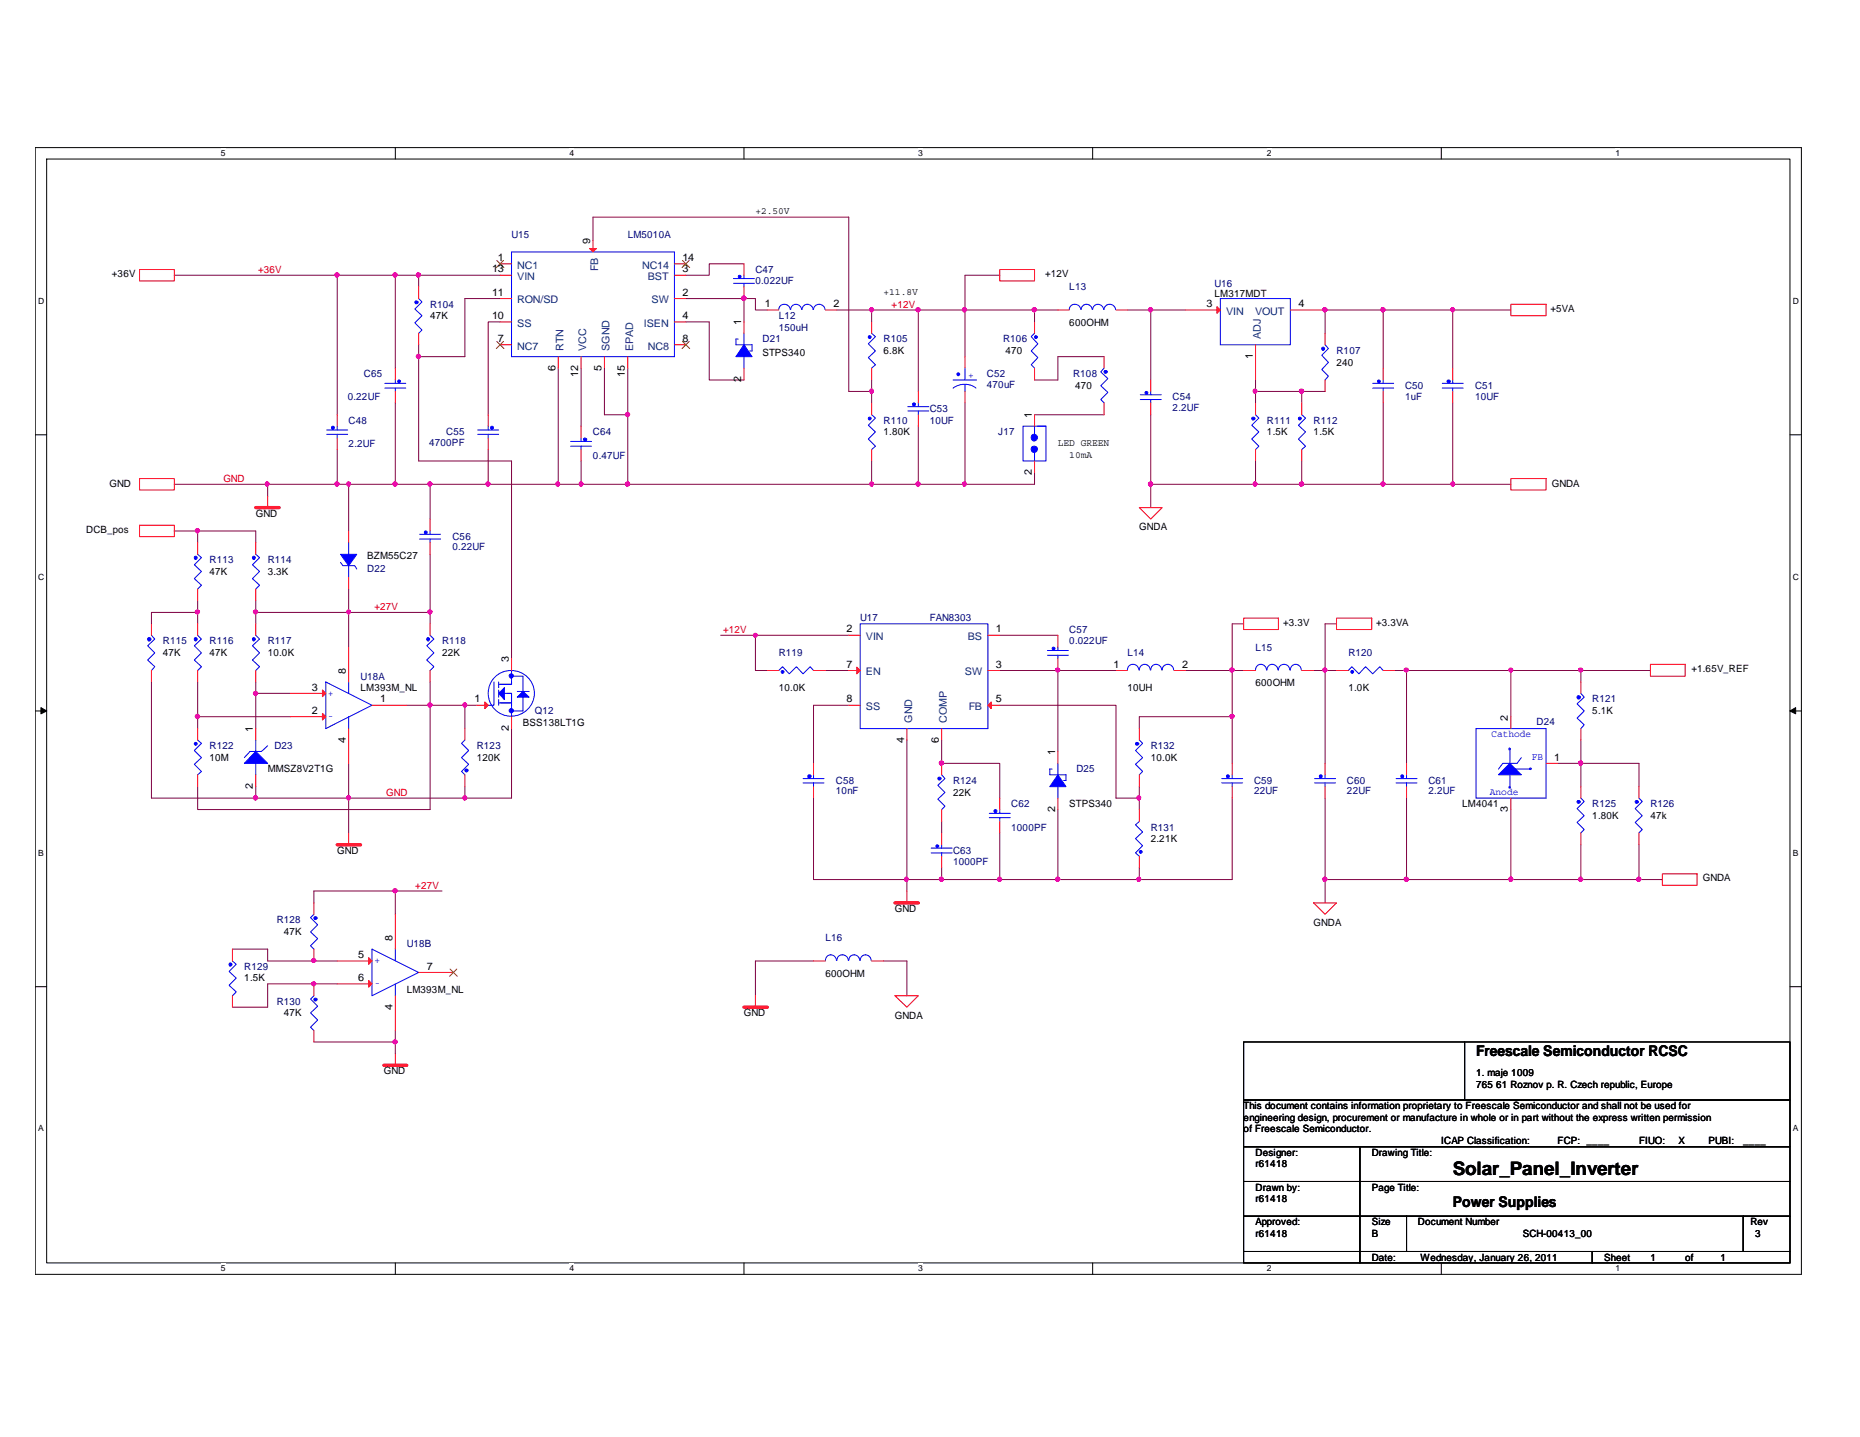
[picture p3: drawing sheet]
<svg xmlns="http://www.w3.org/2000/svg" width="279mm" height="216mm" viewBox="0 0 279 216" stroke-linecap="round" stroke-linejoin="round" font-family="sans-serif">
<path d="M5.3 22.2h265.3v169.3h-265.3zM7 23.9h261.9v165.8h-261.9z" fill="none" stroke="#000" stroke-width=".15"/>
<g fill="#fff">
<path d="M33.2 22.3h.6v1.4h-.6z"/>
<path d="M33.2 189.9h.6v1.3h-.6z"/>
</g>
<path d="M59.4 22.2v1.7M59.4 189.7v1.8" fill="none" stroke="#000" stroke-width=".15"/>
<g fill="#fff">
<path d="M85.6 22.3h.6v1.4h-.6z"/>
<path d="M85.6 189.9h.6v1.3h-.6z"/>
</g>
<path d="M111.8 22.2v1.7M111.8 189.7v1.8" fill="none" stroke="#000" stroke-width=".15"/>
<g fill="#fff">
<path d="M137.9 22.3h.7v1.4h-.7z"/>
<path d="M137.9 189.9h.7v1.3h-.7z"/>
</g>
<path d="M164.1 22.2v1.7M164.1 189.7v1.8" fill="none" stroke="#000" stroke-width=".15"/>
<g fill="#fff">
<path d="M190.3 22.3h.7v1.4h-.7z"/>
<path d="M190.3 189.9h.7v1.3h-.7z"/>
</g>
<path d="M216.5 22.2v1.7M216.5 189.7v1.8" fill="none" stroke="#000" stroke-width=".15"/>
<g fill="#fff">
<path d="M242.7 22.3h.6v1.4h-.6z"/>
<path d="M242.7 189.9h.6v1.3h-.6z"/>
<path d="M5.7 44.6h.9v1.3h-.9z"/>
<path d="M269.3 44.6h.9v1.3h-.9z"/>
<path d="M5.7 86h.9v1.4h-.9z"/>
<path d="M269.3 86h.9v1.4h-.9z"/>
</g>
<path d="M5.3 65.3h1.7M268.9 65.3h1.7" fill="none" stroke="#000" stroke-width=".15"/>
<g fill="#fff">
<path d="M5.7 127.5h.8v1.4h-.8z"/>
<path d="M269.3 127.5h.8v1.4h-.8z"/>
</g>
<path d="M5.3 106.8h1.7M268.9 106.8h1.7" fill="none" stroke="#000" stroke-width=".15"/>
<path d="M6.2 106.3l.8 .5-.8 .4zM268.9 106.8l.8-.5v.9z" fill="#000" stroke="#000" stroke-width=".15"/>
<g fill="#fff">
<path d="M5.7 168.9h.8v1.4h-.8z"/>
<path d="M269.3 168.9h.8v1.4h-.8z"/>
</g>
<g fill="none" stroke="#000" stroke-width=".15">
<path d="M5.3 148.2h1.7M186.8 156.5h82.1v8.8h-82.1zM220 156.5v8.8M268.9 148.2h1.7M186.8 165.3h82.1v7h-82.1zM186.8 172.3h17.5v5.2h-17.5zM186.8 177.5h17.5v5.2h-17.5zM204.3 172.3h64.6v5.2h-64.6zM204.3 177.5h64.6v5.2h-64.6zM186.8 182.7h17.5v5.3h-17.5zM186.8 188h17.5v1.7h-17.5zM204.3 188h34.9v1.7h-34.9z"/>
<path d="M204.3 182.7h7v5.3h-7zM211.3 182.7h50.6v5.3h-50.6zM239.2 188h29.7v1.7h-29.7zM261.9 182.7h7v5.3h-7z"/>
</g>
<g fill="none" stroke="#800040" stroke-width=".15">
<path d="M89.1 36.1v-3.5h38.4v26.2h3.4M111.8 39.6h-5.3v1.8h-3.5M26.2 41.4h24.5M50.7 41.4h8.7M50.7 41.4v20.9M59.4 41.4h3.5M59.4 41.4v13.9M62.9 51.8v1.8M62.9 41.4v1.7M62.9 41.4h12.2M62.9 53.6v15.7h13.9v29.6M75.1 44.9h-5.3v8.7h-6.9"/>
<path d="M75.1 48.4h-1.8v13.9M83.9 55.3v17.5M87.3 55.3v8.7M90.8 55.3v7h3.5M94.3 55.3v7M103 48.4h3.5v8.7h5.3M103 44.9h8.8M111.8 44.9v3.5M111.8 44.9h1.7v1.7h1.8M125.7 46.6h5.2M130.9 57.1v1.7M130.9 58.8v1.7"/>
<path d="M130.9 46.6h7v12.2M130.9 46.6v1.8M137.9 46.6h7.1M145 46.6h10.4v1.8M145 46.6v7M150.2 41.4h-5.2v5.2M155.4 46.6h3.5M165.8 53.6h-6.9v3.5h-3.5M169.4 46.6h3.5M172.9 46.6h5.2M172.9 46.6v10.5M188.6 58.8v1.7"/>
<path d="M188.6 57.1v1.7M188.6 58.8h6.9v1.7M195.5 58.8h3.5M207.8 46.6h-8.8v3.5M207.8 46.6h10.4v8.7M207.8 46.6v8.7M218.2 46.6h8.8M26.2 72.8h14M26.2 79.8h3.5M29.7 79.8h8.7v1.7M29.7 79.8v1.7M40.2 72.8h10.5"/>
<path d="M40.2 72.8v1.8M50.7 72.8h1.7M50.7 67.5v5.3M52.4 72.8v7M52.4 72.8h7M59.4 72.8h5.2v5.2M59.4 60.5v12.3M64.6 72.8h8.7M73.3 72.8h10.6M73.3 67.5v5.3M83.9 72.8h3.4M87.3 69.3v3.5"/>
<path d="M87.3 72.8h7M94.3 62.3v10.5M94.3 72.8h36.6M130.9 69.3v3.5M130.9 72.8h7M137.9 72.8h7.1M137.9 64v8.8M145 60.5v12.3M155.4 62.3h10.4M155.4 71v1.8h-10.4M172.9 72.8h15.7M172.9 72.8v3.5"/>
<path d="M172.9 62.3v10.5M188.6 69.3v3.5M188.6 72.8h6.9M195.5 72.8h12.3M195.5 69.3v3.5M207.8 60.5v12.3M207.8 72.8h10.4M218.2 60.5v12.3M218.2 72.8h8.8M29.7 92h-7v1.7M29.7 90.2v1.8M29.7 92v1.7"/>
<path d="M38.4 92h14M38.4 92v1.7M38.4 90.2v1.8M52.4 92v5.2M52.4 88.5v3.5M52.4 92h12.2M64.6 92v1.7M64.6 83.3v8.7M108.3 95.4h5.2M113.5 95.4v5.3h1.8M113.5 95.4h14M150.2 95.4h8.7"/>
<path d="M186.8 93.7h-1.7v7M200.8 93.7h-1.8v7M22.7 102.5v17.4h15.7M29.7 102.5v5.2M29.7 107.7v1.8M29.7 107.7h13.9M38.4 104.2h5.2M38.4 119.9h14M38.4 118.2v1.7M38.4 102.5v1.7M38.4 104.2v5.3M52.4 114.7v5.2"/>
<path d="M52.4 119.9v5.2M52.4 119.9h17.4M61.1 106h3.5M64.6 106h5.2M64.6 106v15.6h-34.9v-3.4M64.6 102.5v3.5M69.8 106v3.5M69.8 118.2v1.7M69.8 106h1.8M76.8 109.5v10.4h-7M122.2 119.9v12.2h14M124 100.7h3.5"/>
<path d="M127.5 106h-5.3v8.7M136.2 111.2v20.9M141.5 111.2v3.5h8.7v5.2M150.2 100.7h8.7M150.2 106h17.4v13.9h3.5M158.9 100.7h8.7M158.9 100.7v12.2M171.1 119.9v1.7M171.1 118.2v1.7M178.1 100.7h7M185.1 107.7h-14v1.8M185.1 100.7v7"/>
<path d="M185.1 100.7h1.7M185.1 107.7v7M185.1 119.9v12.2h-14M197.3 100.7h1.7M199 100.7h1.8M199 119.9v12.2M199 100.7v14M209.5 100.7h1.8M211.3 100.7h15.7M211.3 100.7v14M211.3 119.9v12.2M227 100.7v7"/>
<path d="M227 100.7h10.5M234 114.7h3.5M237.5 111.2v3.5M237.5 100.7h10.4M237.5 114.7v3.5M237.5 100.7v1.8M237.5 114.7h8.7v3.5M59.4 133.9v3.5M59.4 133.9h-12.3v1.8M59.4 133.9h7M136.2 132.1v1.8M136.2 132.1h5.3"/>
<path d="M141.5 132.1h8.7M141.5 123.4v1.7M141.5 130.4v1.7M150.2 125.1v7M150.2 132.1h8.7M158.9 121.6v10.5M158.9 132.1h12.2M171.1 130.4v1.7M199 132.1h12.3M199 132.1v3.6M211.3 132.1h15.7M227 121.6v10.5"/>
<path d="M227 132.1h10.5M237.5 126.9v5.2M237.5 132.1h8.7M246.2 126.9v5.2M246.2 132.1h3.5M34.9 142.6h5.3v1.8h10.5M47.1 156.5h12.3M50.7 147.8h-10.5v3.5h-5.3M59.4 154.8v1.7M59.4 156.5v1.8M122.2 144.4h-8.7v5.2M132.7 144.4h3.5v5.2"/>
</g>
<g fill="#f0f" stroke="#f0f" stroke-width=".15">
<circle cx="69.8" cy="105.9" r=".31"/>
<circle cx="59.3" cy="133.8" r=".32"/>
<circle cx="59.4" cy="156.5" r=".31"/>
<circle cx="226.9" cy="132.1" r=".31"/>
<circle cx="211.2" cy="132.1" r=".32"/>
<circle cx="185.1" cy="100.7" r=".31"/>
<circle cx="50.6" cy="72.7" r=".32"/>
<circle cx="171.1" cy="119.9" r=".31"/>
<circle cx="69.8" cy="119.9" r=".31"/>
<circle cx="158.9" cy="132.1" r=".32"/>
<circle cx="38.4" cy="104.2" r=".31"/>
<circle cx="47.1" cy="144.3" r=".31"/>
<circle cx="130.9" cy="46.5" r=".31"/>
<circle cx="52.4" cy="119.9" r=".31"/>
<circle cx="38.4" cy="119.9" r=".32"/>
<circle cx="47.1" cy="147.8" r=".31"/>
<circle cx="172.8" cy="46.5" r=".32"/>
<circle cx="130.9" cy="72.7" r=".31"/>
<circle cx="130.9" cy="58.8" r=".31"/>
<circle cx="144.9" cy="46.5" r=".31"/>
<circle cx="237.4" cy="114.6" r=".32"/>
<circle cx="237.4" cy="100.7" r=".31"/>
<circle cx="237.4" cy="132.1" r=".32"/>
<circle cx="52.4" cy="91.9" r=".3"/>
<circle cx="38.4" cy="91.9" r=".31"/>
<circle cx="113.5" cy="95.4" r=".3"/>
<circle cx="136.1" cy="132.1" r=".31"/>
<circle cx="226.9" cy="100.7" r=".3"/>
<circle cx="211.3" cy="100.7" r=".31"/>
<circle cx="29.7" cy="107.6" r=".32"/>
<circle cx="52.4" cy="72.7" r=".31"/>
<circle cx="40.1" cy="72.7" r=".31"/>
<circle cx="64.6" cy="72.7" r=".32"/>
<circle cx="158.9" cy="100.7" r=".31"/>
<circle cx="207.7" cy="72.7" r=".32"/>
<circle cx="195.5" cy="72.7" r=".32"/>
<circle cx="137.9" cy="72.7" r=".32"/>
<circle cx="207.7" cy="46.5" r=".32"/>
<circle cx="199" cy="46.5" r=".32"/>
<circle cx="64.6" cy="91.9" r=".31"/>
<circle cx="141.4" cy="114.6" r=".32"/>
<circle cx="150.1" cy="132.1" r=".32"/>
<circle cx="141.4" cy="132.1" r=".32"/>
<circle cx="64.6" cy="105.9" r=".32"/>
<circle cx="111.7" cy="44.8" r=".32"/>
<circle cx="195.5" cy="58.8" r=".32"/>
<circle cx="246.2" cy="132.1" r=".32"/>
<circle cx="62.9" cy="41.3" r=".32"/>
<circle cx="188.5" cy="58.8" r=".31"/>
<circle cx="172.8" cy="72.7" r=".32"/>
<circle cx="62.9" cy="53.5" r=".32"/>
<circle cx="188.5" cy="72.7" r=".31"/>
<circle cx="137.9" cy="46.5" r=".32"/>
<circle cx="155.4" cy="46.5" r=".32"/>
<circle cx="144.9" cy="72.7" r=".31"/>
<circle cx="185.1" cy="107.6" r=".32"/>
<circle cx="171.1" cy="132.1" r=".31"/>
<circle cx="218.2" cy="46.5" r=".31"/>
<circle cx="199" cy="100.7" r=".31"/>
<circle cx="87.3" cy="72.7" r=".31"/>
<circle cx="218.2" cy="72.7" r=".31"/>
<circle cx="83.8" cy="72.7" r=".31"/>
<circle cx="59.3" cy="41.3" r=".32"/>
<circle cx="50.6" cy="41.3" r=".32"/>
<circle cx="94.3" cy="72.7" r=".32"/>
<circle cx="59.3" cy="72.7" r=".32"/>
<circle cx="29.7" cy="91.9" r=".31"/>
<circle cx="199" cy="132.1" r=".32"/>
<circle cx="73.3" cy="72.7" r=".32"/>
<circle cx="29.7" cy="79.7" r=".32"/>
<circle cx="94.3" cy="62.3" r=".32"/>
</g>
<g fill="none" stroke="#f00" stroke-width=".15">
<path d="M75.1 39.6h1.7M89.1 36.1v1.7M101.3 39.6h1.7M111.8 39.6v1.8M21 40.5h5.2v1.7h-5.2zM59.4 55.3v1.8M59.4 58.8v1.7M62.9 43.1v1.8M62.9 50.1v1.7M75.1 51.8h1.7M75.1 48.4h1.7M75.1 44.9h1.7"/>
<path d="M75.1 41.4h1.7M83.9 53.6v1.7M87.3 53.6v1.7M90.8 53.6v1.7M94.3 53.6v1.7M101.3 44.9h1.7M101.3 41.4h1.7M101.3 48.4h1.7M101.3 51.8h1.7M111.8 55.3v1.8M111.8 48.4v1.7M111.8 43.1v1.8"/>
<path d="M115.3 46.6h1.7M124 46.6h1.7M130.9 48.4v1.7M130.9 55.3v1.8M137.9 58.8v1.7M145 53.6v1.7M145 58.8v1.7M150.2 40.5h5.2v1.7h-5.2zM155.4 48.4v1.7M155.4 55.3v1.8M158.9 46.6h1.7M165.8 53.6v1.7"/>
<path d="M167.6 46.6h1.8M172.9 57.1v1.7M178.1 46.6h5.2M188.6 51.8v5.3M193.8 46.6h5.2M199 50.1v1.7M199 57.1v1.7M207.8 55.3v1.8M207.8 58.8v1.7M218.2 55.3v1.8M218.2 58.8v1.7M227 45.7h5.2v1.7h-5.2z"/>
<path d="M21 71.9h5.2v1.7h-5.2zM21 78.9h5.2v1.7h-5.2zM40.2 74.6v1.7M50.7 62.3v1.7M50.7 65.8v1.7M52.4 79.8v1.7M64.6 78v1.8M73.3 62.3v1.7M73.3 65.8v1.7M87.3 64v1.8M87.3 67.5v1.8M130.9 60.5v1.8"/>
<path d="M130.9 67.5v1.8M137.9 62.3v1.7M155.4 62.3v1.7M155.4 69.3v1.7M165.8 60.5v1.8M171.1 76.3h3.5l-1.7 1.7zM172.9 60.5v1.8M188.6 60.5v1.8M188.6 67.5v1.8M195.5 60.5v1.8M195.5 67.5v1.8M227 71.9h5.2v1.7h-5.2z"/>
<path d="M22.7 93.7v1.7M29.7 93.7v1.7M29.7 81.5v1.8M29.7 88.5v1.7M38.4 81.5v1.8M38.4 88.5v1.7M38.4 93.7v1.7M52.4 97.2v5.3M52.4 86.7v1.8M64.6 93.7v1.7M64.6 81.5v1.8M76.8 99v1.7"/>
<path d="M127.5 95.4h1.7M148.4 95.4h1.8M158.9 95.4v1.8M158.9 99v1.7M186.8 92.9h5.2v1.7h-5.2zM200.8 92.9h5.3v1.7h-5.3zM247.9 99.8h5.2v1.8h-5.2zM22.7 100.7v1.8M29.7 100.7v1.8M29.7 109.5v1.7M29.7 116.4v1.8M38.4 100.7v1.8"/>
<path d="M38.4 116.4v1.8M38.4 109.5v1.7M43.6 104.2h5.3M43.6 107.7h5.3M52.4 109.5v5.2M55.9 106h5.2M64.6 100.7v1.8M69.8 116.4v1.8M69.8 109.5v1.7M71.6 106h1.7M76.8 107.7v1.8M115.3 100.7h1.7"/>
<path d="M122.2 114.7v1.7M122.2 118.2v1.7M122.2 100.7h1.8M127.5 106h1.7M127.5 100.7h1.7M136.2 109.5v1.7M141.5 114.7v1.7M141.5 109.5v1.7M148.4 100.7h1.8M148.4 106h1.8M150.2 119.9v1.7M158.9 119.9v1.7"/>
<path d="M158.9 112.9v1.8M167.6 100.7h1.8M171.1 109.5v1.7M171.1 116.4v1.8M176.4 100.7h1.7M185.1 114.7v1.7M185.1 118.2v1.7M186.8 100.7h1.8M195.5 100.7h1.8M199 114.7v1.7M199 118.2v1.7M200.8 100.7h1.8"/>
<path d="M207.8 100.7h1.7M211.3 114.7v1.7M211.3 118.2v1.7M227 107.7v1.8M227 119.9v1.7M232.2 114.7h1.8M237.5 118.2v1.7M237.5 102.5v1.7M237.5 109.5v1.7M246.2 118.2v1.7M47.1 135.7v1.7M52.4 125.1v1.8"/>
<path d="M59.4 137.4v5.2M136.2 133.9v1.8M141.5 125.1v1.8M141.5 128.6v1.8M141.5 121.6v1.8M150.2 123.4v1.7M171.1 128.6v1.8M171.1 121.6v1.8M197.3 135.7h3.5l-1.8 1.7zM237.5 125.1v1.8M246.2 125.1v1.8M249.7 131.3h5.2v1.7h-5.2z"/>
<path d="M34.9 142.6v1.8M34.9 149.6v1.7M47.1 142.6v1.8M47.1 147.8v1.8M47.1 154.8v1.7M50.7 144.4h5.2M50.7 147.8h5.2M59.4 158.3v1.8M59.4 149.6v5.2M62.9 146.1h5.2M113.5 149.6v1.7M122.2 144.4h1.8"/>
<path d="M130.9 144.4h1.8M134.4 149.6h3.5l-1.7 1.7z"/>
</g>
<path d="M38.4 76.3h3.5M50.7 126.9h3.5M134.4 135.7h3.5M111.8 151.3h3.5M57.7 160.1h3.4" fill="none" stroke="#f00" stroke-width=".5"/>
<g fill="none" stroke="#00f" stroke-width=".15">
<path d="M76.8 37.8h24.5v15.8h-24.5zM57.8 58.3h3.2M57.8 57.6h3.2M59.4 58.3v.5M59.4 57.1v.5M62.9 44.9l.5 .5-1.1 1 1.1 1-1.1 1.1 1.1 1.1-.5 .5M110.2 42.6h3.1M110.2 41.9h3.1M110.9 50.9h-.4v.9h2.5v.9h-.4M111.8 53.6v1.7M111.8 50.1v1.7M111.8 42.6v.5"/>
<path d="M111.8 41.4v.5M117 46.5a.86 .86 0 0 1 .8-.8 .86 .86 0 0 1 .9 .8M118.8 46.5a.82 .82 0 0 1 .8-.8 .82 .82 0 0 1 .8 .8M120.5 46.5a.82 .82 0 0 1 .8-.8 .82 .82 0 0 1 .8 .8M122.2 46.5a.86 .86 0 0 1 .9-.8 .86 .86 0 0 1 .8 .8M130.9 50.1l.6 .5-1.1 1.1 1.1 1-1.1 1 1.1 1.1-.6 .5M143.2 57.1h3.5M143.2 58.3a2.86 2.86 0 0 1 3.4 0M145 57.7v1.1M145 55.3v1.8M155.4 50.1l-.5 .5 1 1.1-1 1 1 1-1 1.1 .5 .5M160.6 46.5a.86 .86 0 0 1 .9-.8 .86 .86 0 0 1 .8 .8"/>
<path d="M162.4 46.5a.82 .82 0 0 1 .8-.8 .82 .82 0 0 1 .9 .8M164.1 46.5a.82 .82 0 0 1 .9-.8 .82 .82 0 0 1 .8 .8M165.8 55.3l-.5 .6 1.1 1-1.1 1.1 1.1 1-1.1 1 .5 .5M165.8 46.5a.86 .86 0 0 1 .9-.8 .86 .86 0 0 1 .9 .8M171.3 59.3h3.1M172.9 58.8v.5M183.3 44.9h10.5v6.9h-10.5zM199 51.8l.5 .6-1 1 1 1-1 1.1 1 1-.5 .6M206.2 58.3h3.2M206.2 57.6h3.2M207.8 58.3v.5M207.8 57.1v.5"/>
<path d="M216.6 58.3h3.2M216.6 57.6h3.2M218.2 58.3v.5M218.2 57.1v.5M49.1 65.3h3.1M49.1 64.6h3.1M50.7 65.3v.5M50.7 64v.6M64.6 79.8v.5M71.8 65.3h3.1M71.8 64.6h3.1M73.3 65.3v.5"/>
<path d="M73.3 64v.6M85.7 67h3.2M85.7 66.3h3.2M87.3 67v.5M87.3 65.8v.5M130.9 62.3l.6 .5-1.1 1.1 1.1 1-1.1 1.1 1.1 1-.6 .5M136.4 61.7h3.1M136.4 61.1h3.1M137.9 60.5v.6M137.9 61.7v.6M153.7 64h3.4v5.3h-3.4zM155.4 64v1.8"/>
<path d="M155.4 67.5v1.8M155.9 64h1.2M171.3 60h3.1M172.9 60v.5M188.6 62.3l.5 .5-1.1 1.1 1.1 1-1.1 1.1 1.1 1-.5 .5M195.5 62.3l.6 .5-1.1 1.1 1.1 1-1.1 1.1 1.1 1-.6 .5M22.7 95.4l.6 .6-1.1 1 1.1 1.1-1.1 1.1 1.1 1-.6 .5M29.7 95.4l.6 .6-1.1 1 1.1 1.1-1.1 1.1 1.1 1-.6 .5M29.7 83.3l.6 .5-1.1 1.1 1.1 1-1.1 1 1.1 1-.6 .6M38.4 83.3l.6 .5-1.1 1.1 1.1 1-1.1 1 1.1 1-.6 .6M38.4 95.4l.6 .6-1.1 1 1.1 1.1-1.1 1.1 1.1 1-.6 .5M51.2 84.5l.3 .5h1.8l.3 .5"/>
<path d="M52.4 81.5v1.8M52.4 85v1.7M63 81h3.2M63 80.3h3.2M64.6 95.4l.6 .6-1.1 1 1.1 1.1-1.1 1.1 1.1 1-.6 .5M64.6 81v.5M129.2 93.7h19.2v15.8h-19.2zM157.3 98.4h3.2M157.3 97.7h3.2M158.9 98.4v.6M158.9 97.2v.5M29.7 111.2l.6 .5-1.1 1.1 1.1 1-1.1 1 1.1 1.1-.6 .5"/>
<path d="M38.4 114.7v1.7M38.4 111.2v1.7M40.2 112l-.9 .9h-1.7l-.9 .9M48.9 102.5l7 3.5-7 3.5zM52.4 102.5v1.7M52.4 107.7v1.8M69.8 111.2l-.5 .5 1.1 1.1-1.1 1 1.1 1-1.1 1.1 .5 .5M74.2 102.5v3.5h-.9M74.9 105.1v.9M74.9 105.6h1.9M74.9 103.7v1M74.9 102.5v.8"/>
<path d="M75.1 105.6h1.6M75.8 104.2h1v3.5M76.1 104.2h.7v1.8M76.8 101.6h1.8v2.3M76.8 102.5v.3h-1.7M76.8 100.7v2.1h-1.9M77.7 103.9h1.8M78.6 104.7v2.1h-1.8M117 100.7l.6-.5 1 1 1-1 1 1 1.1-1 .5 .5M120.6 117.6h3.2M120.6 117h3.2M122.2 117.6v.6"/>
<path d="M122.2 116.4v.6M141.5 116.4l.5 .6-1.1 1 1.1 1.1-1.1 1 1.1 1-.5 .5M158 115.5h-.3v.9h2.4v.9h-.3M158.9 118.2v1.7M158.9 114.7v1.7M171.1 100.7a.86 .86 0 0 0-.9-.9 .86 .86 0 0 0-.8 .9M171.1 111.2l.5 .5-1 1.1 1 1-1 1 1 1.1-.5 .5M172.8 100.7a.82 .82 0 0 0-.8-.9 .82 .82 0 0 0-.9 .9M174.5 100.7a.82 .82 0 0 0-.8-.9 .82 .82 0 0 0-.8 .9M176.3 100.7a.86 .86 0 0 0-.9-.9 .86 .86 0 0 0-.8 .9M183.5 117.6h3.2M183.5 117h3.2"/>
<path d="M185.1 117.6v.6M185.1 116.4v.6M190.2 100.7a.82 .82 0 0 0-.8-.9 .82 .82 0 0 0-.8 .9M192 100.7a.82 .82 0 0 0-.9-.9 .82 .82 0 0 0-.8 .9M193.8 100.7a.86 .86 0 0 0-.9-.9 .86 .86 0 0 0-.9 .9M195.5 100.7a.82 .82 0 0 0-.9-.9 .82 .82 0 0 0-.8 .9M197.5 117.6h3.1M197.5 117h3.1M199 117.6v.6M199 116.4v.6M202.6 100.7l.5-.5 1 1 1-1 1.1 1 1.1-1 .5 .5M209.7 117.6h3.2"/>
<path d="M209.7 117h3.2M211.3 117.6v.6M211.3 116.4v.6M221.7 109.5h10.5v10.4h-10.5zM226.7 118.2h.1v.2h-.1zM226.7 112.4h.1l.1 .1-.2 .2zM226.8 112.8v1.9M226.8 116.4v1.8M227.2 115.5h2.5M228.5 113.8l-.6 .9h-2.2l-.6 .8M229.8 115.4h.2v.2h-.2zM237.5 119.9l.5 .5-1.1 1.1 1.1 1.1-1.1 1 1.1 1-.5 .5"/>
<path d="M237.5 104.2l.5 .5-1.1 1 1.1 1.1-1.1 1.1 1.1 1-.5 .6M246.2 119.9l.5 .5-1.1 1.1 1.1 1.1-1.1 1 1.1 1-.5 .5M47.1 137.4l-.5 .5 1.1 1-1.1 1.1 1.1 1-1.1 1.1 .5 .5M139.9 128.1h3.1M139.9 127.4h3.1M141.5 128.1v.5M141.5 126.9v.5M148.6 122.8h3.2M148.6 122.2h3.2M150.2 121.6v.6M150.2 122.8v.6M171.1 123.4l-.5 .5 1 1.1-1 1 1 1.1-1 1 .5 .5"/>
<path d="M34.9 144.4l.6 .5-1.1 1.1 1.1 1-1.1 1 1.1 1-.6 .6M47.1 149.6l-.5 .5 1.1 1.1-1.1 1 1.1 1.1-1.1 1 .5 .5M55.9 142.6l7 3.5-7 3.5zM59.4 142.6v1.8M59.4 147.8v1.8M125.6 144.3a.82 .82 0 0 0-.8-.8 .82 .82 0 0 0-.8 .8M127.4 144.3a.86 .86 0 0 0-.8-.8 .86 .86 0 0 0-.9 .8M129.1 144.3a.82 .82 0 0 0-.8-.8 .82 .82 0 0 0-.8 .8M130.9 144.3a.82 .82 0 0 0-.9-.8 .82 .82 0 0 0-.8 .8"/>
<circle cx="76.8" cy="104.2" r="3.5"/>
</g>
<g fill="#00f" stroke="#00f" stroke-width=".15">
<path d="M62.4 45.3l.3-.1 .1 .2-.3 .2h-.1z" fill-rule="evenodd"/>
<path d="M140.6 127h.3l.1 .1-.1 .2-.1 .1-.2-.1z" fill-rule="evenodd"/>
<path d="M188.1 62.7h.3l.1 .2-.3 .2-.1-.1z" fill-rule="evenodd"/>
<path d="M149.4 121.7h.3v.1l-.2 .3-.2-.1z" fill-rule="evenodd"/>
<path d="M195.1 62.7h.3l.1 .2-.1 .1-.1 .1-.2-.1z" fill-rule="evenodd"/>
<path d="M140.9 116.8h.3l.2 .2-.3 .2-.2-.1z" fill-rule="evenodd"/>
<path d="M38 83.6h.3v.2l-.2 .3-.2-.2z" fill-rule="evenodd"/>
<path d="M29.2 95.9h.3l.1 .1-.2 .3-.2-.1z" fill-rule="evenodd"/>
<path d="M38 95.9h.3v.1l-.2 .3-.2-.1z" fill-rule="evenodd"/>
<path d="M171.2 127.8h.3l.1 .2-.1 .1-.1 .1-.2-.1z" fill-rule="evenodd"/>
<path d="M29.2 83.6h.3l.1 .2-.2 .3-.2-.2z" fill-rule="evenodd"/>
<path d="M207 57.1h.3v.2v.1l-.2 .1-.1-.1z" fill-rule="evenodd"/>
<path d="M64.2 95.9h.3v.1l-.2 .3-.2-.1z" fill-rule="evenodd"/>
<path d="M165.9 55.7h.3l.1 .2-.2 .2-.2-.1z" fill-rule="evenodd"/>
<path d="M217.4 57.1h.3l.2 .2-.3 .2-.2-.1z" fill-rule="evenodd"/>
<path d="M172.1 58.9h.3v.1v.2h-.2h-.1z" fill-rule="evenodd"/>
<path d="M184.3 116.5h.3l.1 .1-.2 .3-.2-.1z" fill-rule="evenodd"/>
<path d="M158.9 116.4l1.2 1.8h-2.4z" fill-rule="evenodd"/>
<path d="M198.2 116.5h.3l.1 .1-.2 .3-.2-.1z" fill-rule="evenodd"/>
<path d="M47.2 137.8h.3l.1 .1-.2 .3-.2-.1z" fill-rule="evenodd"/>
<path d="M210.5 116.5h.3l.1 .1-.3 .3-.2-.1z" fill-rule="evenodd"/>
<path d="M226.8 114.7l1.7 1.7h-3.4z" fill-rule="evenodd"/>
<path d="M198.6 52.2h.3l.1 .2-.2 .3-.2-.2z" fill-rule="evenodd"/>
<path d="M143.8 56.1h.3l.1 .1-.1 .2h-.1h-.2z" fill-rule="evenodd"/>
<path d="M130.5 62.7h.3l.1 .2-.1 .1-.2 .1-.1-.1z" fill-rule="evenodd"/>
<path d="M137.1 60.6h.3l.1 .1-.2 .3-.2-.1z" fill-rule="evenodd"/>
<path d="M59.8 57.1h.3l.1 .2-.1 .1-.1 .1-.2-.1z" fill-rule="evenodd"/>
<path d="M203 100.8h.3v.2v.1l-.2 .1-.1-.1z" fill-rule="evenodd"/>
<path d="M29.2 111.6h.3l.1 .2-.1 .1-.1 .1-.2-.1z" fill-rule="evenodd"/>
<path d="M87.7 65.9l.3-.1 .1 .2-.2 .3-.2-.1z" fill-rule="evenodd"/>
<path d="M130.5 50.5h.3l.1 .2-.1 .1-.2 .1-.1-.1z" fill-rule="evenodd"/>
<path d="M47.2 150h.3l.1 .2-.2 .2-.2-.1z" fill-rule="evenodd"/>
<path d="M111.8 51.8l1.2 1.8h-2.5z" fill-rule="evenodd"/>
<path d="M117.4 100.8h.3l.1 .2-.1 .1-.1 .1-.2-.1z" fill-rule="evenodd"/>
<path d="M69.9 115.6h.3l.1 .2-.3 .2-.1-.1z" fill-rule="evenodd"/>
<path d="M73.7 64.1h.3l.1 .1-.2 .3-.2-.1z" fill-rule="evenodd"/>
<path d="M170.6 111.6h.3l.2 .2-.3 .2-.2-.1z" fill-rule="evenodd"/>
<path d="M237 120.3h.2l.2 .2-.3 .2-.1-.1z" fill-rule="evenodd"/>
<path d="M34.5 144.7h.3v.2l-.2 .3-.2-.2z" fill-rule="evenodd"/>
<path d="M38.4 112.9l1.8 1.8h-3.5z" fill-rule="evenodd"/>
<path d="M63.8 79.8h.3l.1 .2-.1 .1-.1 .1-.2-.1z" fill-rule="evenodd"/>
<path d="M245.7 120.3h.3l.1 .2-.3 .2-.1-.1z" fill-rule="evenodd"/>
<path d="M49.8 64.1h.3l.1 .1-.2 .3-.2-.1z" fill-rule="evenodd"/>
<path d="M155.5 50.5h.3v.2v.1l-.2 .1-.1-.1z" fill-rule="evenodd"/>
<path d="M158.1 97.3h.3l.1 .1-.1 .2-.1 .1-.2-.1z" fill-rule="evenodd"/>
<path d="M51.2 83.3h2.4l-1.2 1.7z" fill-rule="evenodd"/>
<path d="M111 41.4h.2l.1 .2-.1 .1-.1 .1-.1-.1z" fill-rule="evenodd"/>
<path d="M74.9 104.2l.9-.9v1.8z" fill-rule="evenodd"/>
<path d="M78.6 103.9l.9 .8h-1.8z" fill-rule="evenodd"/>
<circle cx="22.4" cy="96.1" r=".26"/>
<circle cx="121.6" cy="116.7" r=".26"/>
<circle cx="155.3" cy="65.7" r=".49"/>
<circle cx="155.3" cy="67.5" r=".48"/>
<circle cx="237.1" cy="104.8" r=".26"/>
<circle cx="76.8" cy="106.8" r=".32"/>
<circle cx="76.8" cy="101.6" r=".32"/>
</g>
<g fill="#f00" stroke="#f00" stroke-width=".15">
<path d="M55.4 143.9l.5 .5-.5 .5z"/>
<path d="M55.4 147.3l.5 .5-.5 .5z"/>
<path d="M88.6 37.3h1l-.5 .5z"/>
<path d="M182.8 46.1l.5 .5-.5 .5z"/>
<path d="M148.4 106l.5-.5v1z"/>
<path d="M128.7 100.2l.5 .5-.5 .5z"/>
<path d="M48.4 103.7l.5 .5-.5 .5z"/>
<path d="M48.4 107.2l.5 .5-.5 .5z"/>
<path d="M72.8 105.5l.5 .5-.5 .5z"/>
</g>
<path d="M74.6 39.1l1.1 1.1M75.6 39.1l-1 1.1M102.5 39.1l1.1 1.1M103.5 39.1l-1 1.1M74.6 51.3l1.1 1.1M75.6 51.3l-1 1.1M102.5 51.3l1.1 1.1M103.5 51.3l-1 1.1M67.6 145.6l1.1 1.1M68.6 145.6l-1.1 1.1" fill="none" stroke="#804000" stroke-width=".15"/>
<text font-size="2.8" x="218.2" y="176.6">Solar_Panel_Inverter</text>
<g font-size="2.2">
<text x="221.7" y="158.6">Freescale Semiconductor RCSC</text>
<text x="218.2" y="181.4">Power Supplies</text>
</g>
<g font-size="1.6">
<text x="73.9" y="40.9">13</text>
<text x="74.8" y="39.2">1</text>
<text x="88.6" y="36.6" transform="rotate(-90 88.6 36.6)">9</text>
<text x="102.5" y="39.2">14</text>
<text x="102.5" y="40.9">3</text>
<text x="73.9" y="47.9">10</text>
<text x="73.9" y="44.4">11</text>
<text x="102.5" y="47.9">4</text>
<text x="102.5" y="44.4">2</text>
<text x="114.9" y="46.1">1</text>
<text x="125.2" y="46.1">2</text>
<text x="181.2" y="46.1">3</text>
<text x="195" y="46.1">4</text>
<text x="74.8" y="51.4">7</text>
<text x="102.5" y="51.4">8</text>
<text x="111.3" y="48.9" transform="rotate(-90 111.3 48.9)">1</text>
<text x="188.2" y="53.9" transform="rotate(-90 188.2 53.9)">1</text>
<text x="83.4" y="55.7" transform="rotate(-90 83.4 55.7)">6</text>
<text x="86.9" y="56.7" transform="rotate(-90 86.9 56.7)">12</text>
<text x="90.4" y="55.7" transform="rotate(-90 90.4 55.7)">5</text>
<text x="93.9" y="56.7" transform="rotate(-90 93.9 56.7)">15</text>
<text x="111.3" y="57.5" transform="rotate(-90 111.3 57.5)">2</text>
<text x="155" y="62.8" transform="rotate(-90 155 62.8)">1</text>
<text x="155" y="71.4" transform="rotate(-90 155 71.4)">2</text>
<text x="127.1" y="95">2</text>
<text x="149.6" y="95">1</text>
<text x="51.9" y="101.2" transform="rotate(-90 51.9 101.2)">8</text>
<text x="76.4" y="99.5" transform="rotate(-90 76.4 99.5)">3</text>
<text x="127.1" y="100.3">7</text>
<text x="149.6" y="100.3">3</text>
<text x="167.3" y="100.3">1</text>
<text x="177.6" y="100.3">2</text>
<text x="46.9" y="103.7">3</text>
<text x="46.9" y="107.2">2</text>
<text x="57.1" y="105.5">1</text>
<text x="71.3" y="105.5">1</text>
<text x="127.1" y="105.5">8</text>
<text x="149.6" y="105.5">5</text>
<text x="38" y="110" transform="rotate(-90 38 110)">1</text>
<text x="51.9" y="111.6" transform="rotate(-90 51.9 111.6)">4</text>
<text x="76.4" y="109.8" transform="rotate(-90 76.4 109.8)">2</text>
<text x="135.8" y="111.6" transform="rotate(-90 135.8 111.6)">4</text>
<text x="141" y="111.6" transform="rotate(-90 141 111.6)">6</text>
<text x="158.5" y="113.5" transform="rotate(-90 158.5 113.5)">1</text>
<text x="226.5" y="108.3" transform="rotate(-90 226.5 108.3)">2</text>
<text x="38" y="118.6" transform="rotate(-90 38 118.6)">2</text>
<text x="233.5" y="114.3">1</text>
<text x="158.5" y="122.1" transform="rotate(-90 158.5 122.1)">2</text>
<text x="226.5" y="122.1" transform="rotate(-90 226.5 122.1)">3</text>
<text x="53.8" y="144">5</text>
<text x="59" y="141.4" transform="rotate(-90 59 141.4)">8</text>
<text x="53.8" y="147.4">6</text>
<text x="64.1" y="145.7">7</text>
<text x="59" y="151.8" transform="rotate(-90 59 151.8)">4</text>
</g>
<g font-size="1.6" fill="#004080">
<text x="77.7" y="40.4">NC1</text>
<text x="89.9" y="40.8" transform="rotate(-90 89.9 40.8)">FB</text>
<text x="96.4" y="40.4">NC14</text>
<text x="77.7" y="45.6">RON/SD</text>
<text x="77.7" y="42.1">VIN</text>
<text x="97.3" y="42.1">BST</text>
<text x="97.9" y="45.6">SW</text>
<text x="184.2" y="47.3">VIN</text>
<text x="188.5" y="47.3">VOUT</text>
<text x="77.7" y="52.5">NC7</text>
<text x="77.7" y="49.1">SS</text>
<text x="84.6" y="52.7" transform="rotate(-90 84.6 52.7)">RTN</text>
<text x="88.1" y="52.7" transform="rotate(-90 88.1 52.7)">VCC</text>
<text x="91.6" y="52.7" transform="rotate(-90 91.6 52.7)">SGND</text>
<text x="95.1" y="52.7" transform="rotate(-90 95.1 52.7)">EPAD</text>
<text x="96.7" y="49.1">ISEN</text>
<text x="97.3" y="52.5">NC8</text>
<text x="189.4" y="50.9" transform="rotate(-90 189.4 50.9)">ADJ</text>
<text x="130.1" y="96.2">VIN</text>
<text x="130.1" y="101.5">EN</text>
<text x="145" y="101.5">SW</text>
<text x="145.4" y="96.2">BS</text>
<text x="130.1" y="106.7">SS</text>
<text x="145.5" y="106.7">FB</text>
<text x="137" y="108.6" transform="rotate(-90 137 108.6)">GND</text>
<text x="142.2" y="108.6" transform="rotate(-90 142.2 108.6)">COMP</text>
</g>
<g font-size="1.5" fill="#000080">
<text x="76.8" y="35.7">U15</text>
<text x="94.3" y="35.7">LM5010A</text>
<text x="113.5" y="41">C47</text>
<text x="64.6" y="46.2">R104</text>
<text x="113.5" y="42.7">0.022UF</text>
<text x="117" y="47.9">L12</text>
<text x="160.6" y="43.6">L13</text>
<text x="182.4" y="43.1">U16</text>
<text x="114.5" y="51.4">D21</text>
<text x="117" y="49.7">150uH</text>
<text x="132.7" y="51.4">R105</text>
<text x="150.7" y="51.4">R106</text>
<text x="200.8" y="53.2">R107</text>
<text x="54.7" y="56.7">C65</text>
<text x="148.2" y="56.7">C52</text>
<text x="148.2" y="58.2">470uF</text>
<text x="161.2" y="56.7">R108</text>
<text x="211.1" y="58.5">C50</text>
<text x="221.6" y="58.5">C51</text>
<text x="52.2" y="60.2">0.22UF</text>
<text x="52.4" y="63.7">C48</text>
<text x="67" y="65.4">C55</text>
<text x="89.1" y="65.4">C64</text>
<text x="132.7" y="63.7">R110</text>
<text x="139.7" y="61.9">C53</text>
<text x="139.7" y="63.7">10UF</text>
<text x="150" y="65.4">J17</text>
<text x="176.2" y="60.2">C54</text>
<text x="176.2" y="61.7">2.2UF</text>
<text x="190.3" y="63.7">R111</text>
<text x="197.3" y="63.7">R112</text>
<text x="211.1" y="60">1uF</text>
<text x="221.6" y="60">10UF</text>
<text x="52.4" y="67.2">2.2UF</text>
<text x="64.5" y="67">4700PF</text>
<text x="89.1" y="68.9">0.47UF</text>
<text x="68" y="81.1">C56</text>
<text x="68" y="82.7">0.22UF</text>
<text x="31.5" y="84.6">R113</text>
<text x="40.2" y="84.6">R114</text>
<text x="55.2" y="86">D22</text>
<text x="129.2" y="93.4">U17</text>
<text x="139.7" y="93.4">FAN8303</text>
<text x="160.6" y="95.1">C57</text>
<text x="24.5" y="96.8">R115</text>
<text x="31.5" y="96.8">R116</text>
<text x="40.2" y="96.8">R117</text>
<text x="66.4" y="96.8">R118</text>
<text x="117" y="98.6">R119</text>
<text x="160.6" y="96.8">0.022UF</text>
<text x="169.4" y="98.6">L14</text>
<text x="188.6" y="97.7">L15</text>
<text x="202.6" y="98.6">R120</text>
<text x="54.2" y="102.1">U18A</text>
<text x="80.3" y="107.3">Q12</text>
<text x="239.2" y="105.5">R121</text>
<text x="31.5" y="112.5">R122</text>
<text x="41.2" y="112.5">D23</text>
<text x="71.6" y="112.5">R123</text>
<text x="172.9" y="112.5">R132</text>
<text x="230.8" y="108.9">D24</text>
<text x="125.6" y="117.8">C58</text>
<text x="125.6" y="119.3">10nF</text>
<text x="143.2" y="117.8">R124</text>
<text x="161.7" y="116.1">D25</text>
<text x="188.4" y="117.8">C59</text>
<text x="188.4" y="119.3">22UF</text>
<text x="202.3" y="117.8">C60</text>
<text x="202.3" y="119.3">22UF</text>
<text x="214.6" y="117.8">C61</text>
<text x="214.6" y="119.3">2.2UF</text>
<text x="151.9" y="121.3">C62</text>
<text x="151.9" y="124.8">1000PF</text>
<text x="172.9" y="124.8">R131</text>
<text x="239.2" y="121.3">R125</text>
<text x="247.9" y="121.3">R126</text>
<text x="143.2" y="128.3">C63</text>
<text x="143.2" y="130">1000PF</text>
<text x="41.6" y="138.7">R128</text>
<text x="61.1" y="142.2">U18B</text>
<text x="124" y="141.4">L16</text>
<text x="36.7" y="145.7">R129</text>
<text x="41.6" y="151">R130</text>
</g>
<g font-size="1.5">
<text x="113.5" y="32.1">+2.50V</text>
<text x="16.8" y="41.6">+36V</text>
<text x="157" y="41.6">+12V</text>
<text x="64.6" y="47.9">47K</text>
<text x="132.7" y="44.3">+11.8V</text>
<text x="182.4" y="44.6">LM317MDT</text>
<text x="232.9" y="46.9">+5VA</text>
<text x="114.5" y="53.5">STPS340</text>
<text x="132.7" y="53.2">6.8K</text>
<text x="151" y="53.2">470</text>
<text x="160.6" y="49">600OHM</text>
<text x="161.5" y="58.5">470</text>
<text x="200.8" y="54.9">240</text>
<text x="132.7" y="65.4">1.80K</text>
<text x="190.3" y="65.4">1.5K</text>
<text x="197.3" y="65.4">1.5K</text>
<text x="158.9" y="67">LED GREEN</text>
<text x="160.6" y="68.8">10mA</text>
<text x="16.5" y="73.1">GND</text>
<text x="38.4" y="77.6">GND</text>
<text x="233.1" y="73.1">GNDA</text>
<text x="12.9" y="80.1">DCB_pos</text>
<text x="55.2" y="83.9">BZM55C27</text>
<text x="171.1" y="79.7">GNDA</text>
<text x="31.5" y="86.4">47K</text>
<text x="40.2" y="86.4">3.3K</text>
<text x="192.8" y="94">+3.3V</text>
<text x="206.7" y="94">+3.3VA</text>
<text x="24.5" y="98.6">47K</text>
<text x="31.5" y="98.6">47K</text>
<text x="40.2" y="98.6">10.0K</text>
<text x="66.4" y="98.6">22K</text>
<text x="254.1" y="101">+1.65V_REF</text>
<text x="54.2" y="103.8">LM393M_NL</text>
<text x="117" y="103.8">10.0K</text>
<text x="169.4" y="103.8">10UH</text>
<text x="188.6" y="103.1">600OHM</text>
<text x="202.6" y="103.8">1.0K</text>
<text x="239.2" y="107.3">5.1K</text>
<text x="78.6" y="109">BSS138LT1G</text>
<text x="31.5" y="114.3">10M</text>
<text x="40.2" y="116.1">MMSZ8V2T1G</text>
<text x="71.6" y="114.3">120K</text>
<text x="143.2" y="119.6">22K</text>
<text x="172.9" y="114.3">10.0K</text>
<text x="160.6" y="121.3">STPS340</text>
<text x="219.7" y="121.3">LM4041</text>
<text x="239.2" y="123">1.80K</text>
<text x="247.9" y="123">47k</text>
<text x="50.7" y="128.3">GND</text>
<text x="172.9" y="126.5">2.21K</text>
<text x="134.4" y="137">GND</text>
<text x="255.8" y="132.4">GNDA</text>
<text x="42.6" y="140.4">47K</text>
<text x="197.3" y="139.1">GNDA</text>
<text x="36.7" y="147.5">1.5K</text>
<text x="61.1" y="149.2">LM393M_NL</text>
<text x="124" y="146.7">600OHM</text>
<text x="42.6" y="152.7">47K</text>
<text x="111.8" y="152.7">GND</text>
<text x="134.4" y="153">GNDA</text>
<text x="57.7" y="161.4">GND</text>
<text x="221.7" y="161.6">1. maje 1009</text>
<text x="186.8" y="166.6">This document contains information proprietary to Freescale Semiconductor and shall not be used for</text>
<text x="221.7" y="163.4">765 61 Roznov p. R. Czech republic, Europe</text>
<text x="186.8" y="168.4">engineering design, procurement or manufacture in whole or in part without the express written permission</text>
<text x="186.8" y="170.1">of Freescale Semiconductor.</text>
<text x="188.6" y="173.6">Designer:</text>
<text x="206.1" y="173.6">Drawing Title:</text>
<text x="216.5" y="171.9">ICAP Classification:</text>
<text x="234" y="171.9">FCP: ____</text>
<text x="246.2" y="171.9">FIUO:</text>
<text x="252.1" y="171.9">X</text>
<text x="256.7" y="171.9">PUBI:</text>
<text x="261.9" y="171.9">____</text>
<text x="188.6" y="178.9">Drawn by:</text>
<text x="188.6" y="175.4">r61418</text>
<text x="206.1" y="178.9">Page Title:</text>
<text x="188.6" y="184.1">Approved:</text>
<text x="188.6" y="185.9">r61418</text>
<text x="188.6" y="180.7">r61418</text>
<text x="206.1" y="184.1">Size</text>
<text x="206.1" y="185.9">B</text>
<text x="213" y="184.1">Document Number</text>
<text x="228.7" y="185.9">SCH-00413_00</text>
<text x="262.9" y="184.1">Rev</text>
<text x="263.7" y="185.9">3</text>
<text x="206.1" y="189.4">Date:</text>
<text x="213.4" y="189.4">Wednesday, January 26, 2011</text>
<text x="241" y="189.4">Sheet</text>
<text x="247.9" y="189.4">1</text>
<text x="253.1" y="189.4">of</text>
<text x="258.4" y="189.4">1</text>
</g>
<g font-size="1.5" fill="#f00">
<text x="38.8" y="41">+36V</text>
<text x="133.9" y="46.2">+12V</text>
<text x="33.6" y="72.4">GND</text>
<text x="56.2" y="91.7">+27V</text>
<text x="108.6" y="95.1">+12V</text>
<text x="58" y="119.6">GND</text>
<text x="62.4" y="133.5">+27V</text>
</g>
<g font-size="1.5" fill="#00f">
<text x="145.5" y="56.7">+</text>
<text x="49.2" y="104.5">+</text>
<text x="49.2" y="108">-</text>
<text x="224" y="110.7">Cathode</text>
<text x="223.8" y="119.4">Anode</text>
<text x="230.1" y="114.1">FB</text>
<text x="56.2" y="148.2">-</text>
<text x="56.2" y="144.7">+</text>
</g>
<g font-size="1.3">
<text x="33.2" y="23.4">5</text>
<text x="85.6" y="23.4">4</text>
<text x="137.9" y="23.4">3</text>
<text x="190.3" y="23.4">2</text>
<text x="242.7" y="23.4">1</text>
<text x="5.7" y="45.6">D</text>
<text x="269.3" y="45.6">D</text>
<text x="5.7" y="87.1">C</text>
<text x="269.3" y="87.1">C</text>
<text x="5.7" y="128.6">B</text>
<text x="269.3" y="128.6">B</text>
<text x="5.7" y="170">A</text>
<text x="269.3" y="170">A</text>
<text x="33.2" y="191">5</text>
<text x="85.6" y="191">4</text>
<text x="137.9" y="191">3</text>
<text x="190.3" y="191">2</text>
<text x="242.7" y="191">1</text>
</g>
</svg>
